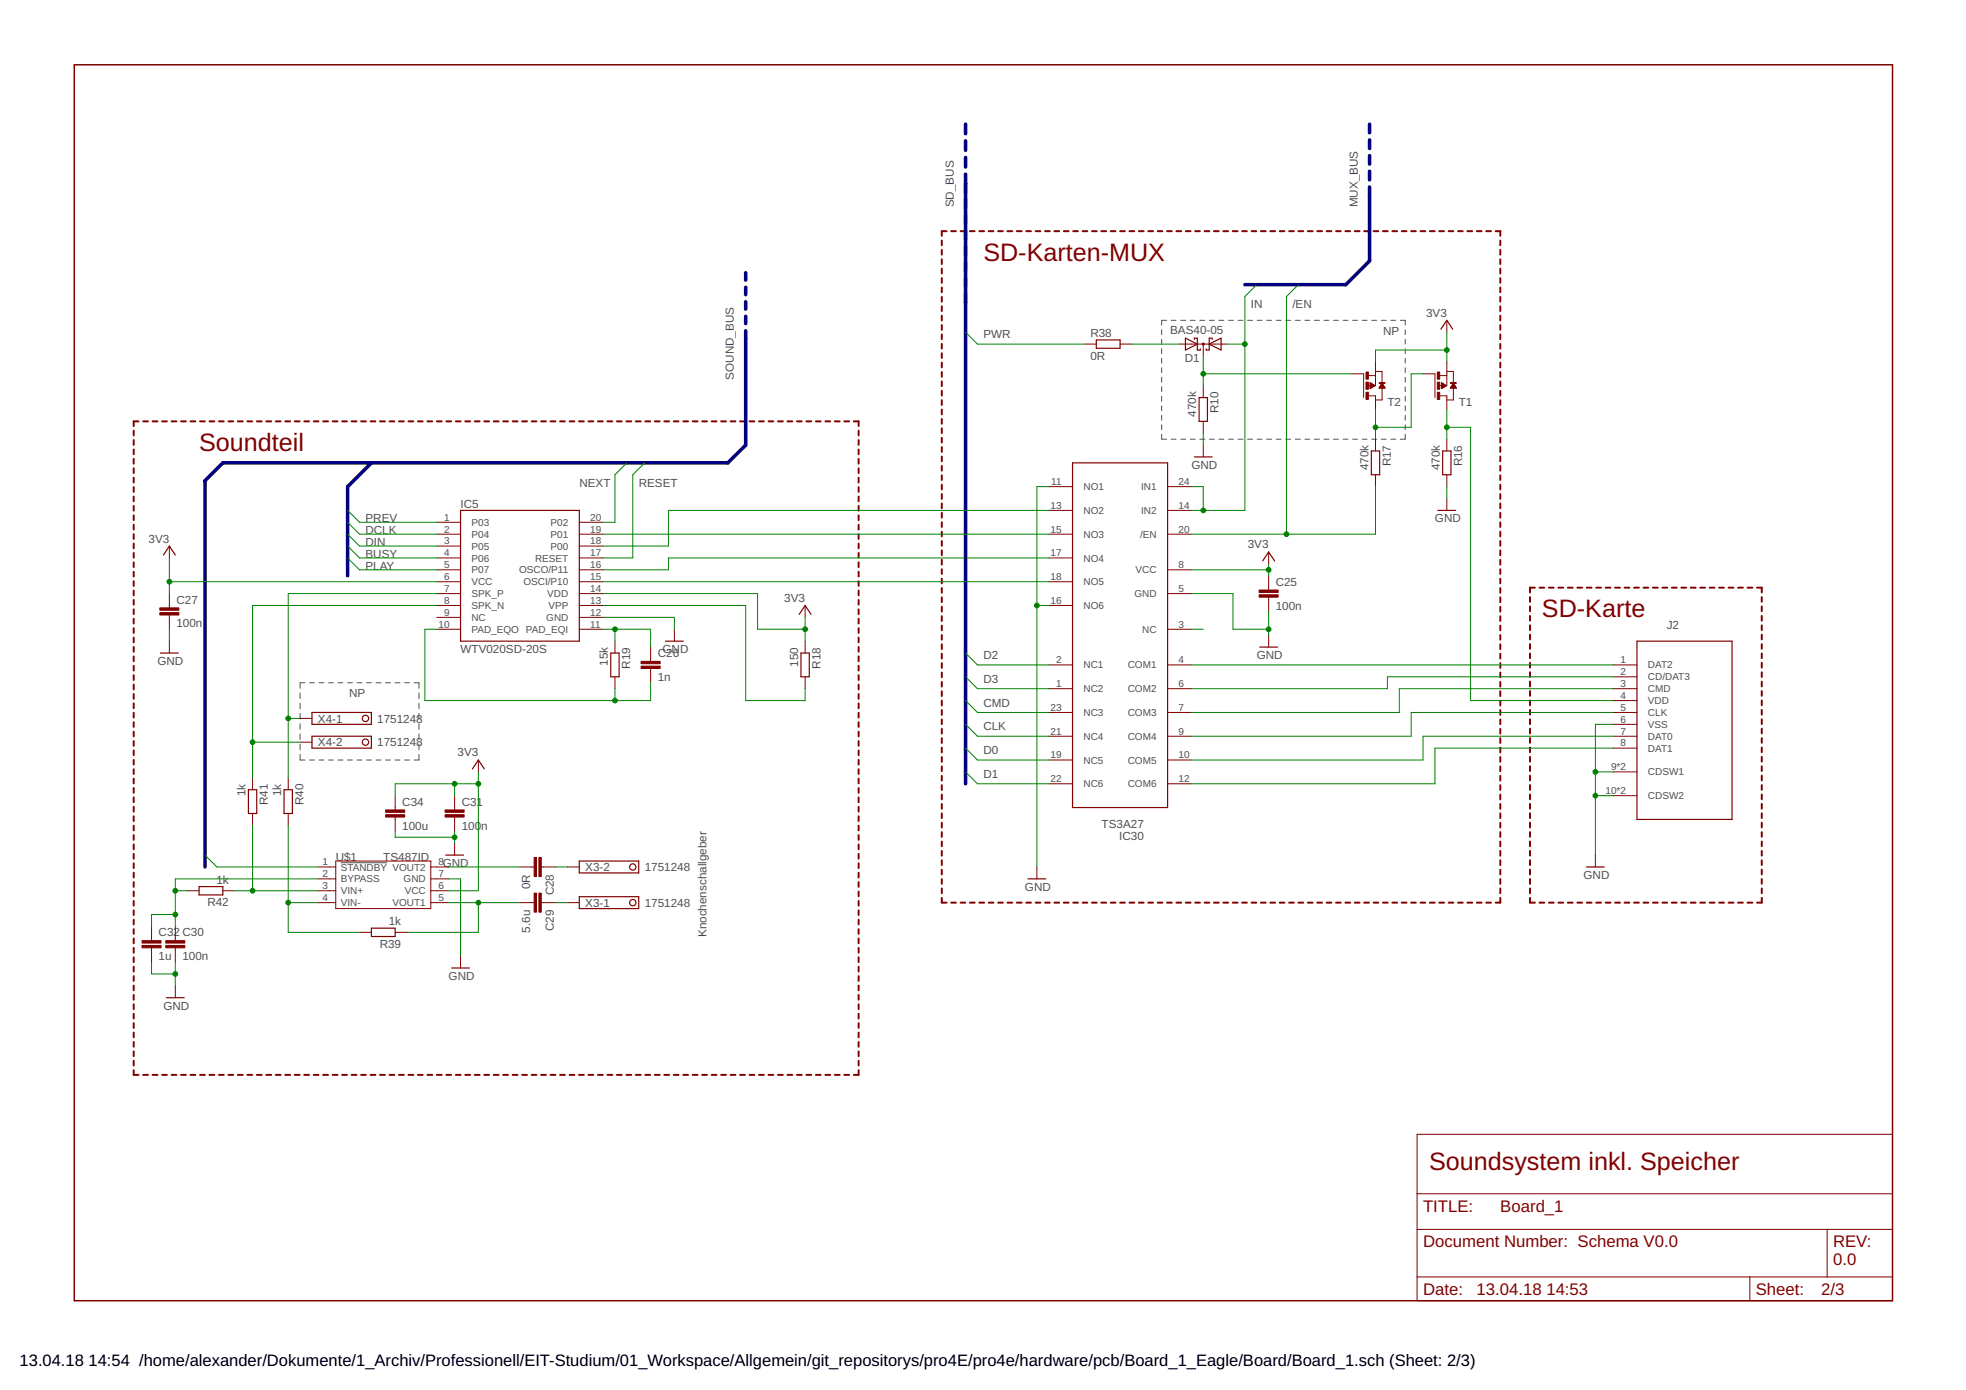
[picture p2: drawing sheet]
<svg xmlns="http://www.w3.org/2000/svg" width="420mm" height="297mm" viewBox="0 0 420 297" stroke-linecap="round" stroke-linejoin="round" font-family="sans-serif">
<g fill="none" stroke="#505050" stroke-width=".21">
<path d="M248.3 70.5v1M248.3 72.5v1M248.3 74.5v1.1M248.3 76.6v1M248.3 78.6v1M249.3 68.5h-1v1M250.3 68.5h1M252.3 68.5h1.1M254.4 68.5h1M256.4 68.5h1.1M258.5 68.5h1M260.5 68.5h1"/>
<path d="M262.6 68.5h1M264.6 68.5h1M266.6 68.5h1.1M268.7 68.5h1M270.7 68.5h1.1M272.8 68.5h1M274.8 68.5h1M276.8 68.5h1.1M278.9 68.5h1M280.9 68.5h1.1M283 68.5h1M285 68.5h1"/>
<path d="M287 68.5h1.1M289.1 68.5h1M291.1 68.5h1.1M293.2 68.5h1M295.2 68.5h1M297.2 68.5h1.1M299.3 68.5h1v1M300.3 70.5v1M300.3 72.5v1M300.3 74.5v1.1M300.3 76.6v1M300.3 78.6v1"/>
<path d="M248.3 80.6v1.1M248.3 82.7v1M248.3 84.7v1M248.3 86.7v1.1M248.3 88.8v1M248.3 90.8v1M248.3 92.8v1.1h1M250.3 93.9h1M252.3 93.9h1.1M254.4 93.9h1M256.4 93.9h1.1M258.5 93.9h1"/>
<path d="M260.5 93.9h1M262.6 93.9h1M264.6 93.9h1M266.6 93.9h1.1M268.7 93.9h1M270.7 93.9h1.1M272.8 93.9h1M274.8 93.9h1M276.8 93.9h1.1M278.9 93.9h1M280.9 93.9h1.1M283 93.9h1"/>
<path d="M285 93.9h1M287 93.9h1.1M289.1 93.9h1M291.1 93.9h1.1M293.2 93.9h1M295.2 93.9h1M297.2 93.9h1.1M300.3 80.6v1.1M300.3 82.7v1M300.3 84.7v1M300.3 86.7v1.1M300.3 88.8v1"/>
<path d="M300.3 90.8v1M300.3 92.8v1.1h-1M64.1 148.1v1.2M64.1 150.3v1.2M64.1 152.5v1.1M64.1 154.7v1.2M64.1 156.8v1.2M64.1 159v1.2M65.2 145.9h-1.1v1.2M66.2 145.9h1M68.2 145.9h1M70.2 145.9h1"/>
<path d="M72.2 145.9h1.1M74.3 145.9h1M76.3 145.9h1M78.3 145.9h1.1M80.4 145.9h1M82.4 145.9h1M84.4 145.9h1.1M86.5 145.9h1M88.5 145.9h1v1.2M89.5 148.1v1.2M89.5 150.3v1.2M89.5 152.5v1.1"/>
<path d="M89.5 154.7v1.2M89.5 156.8v1.2M89.5 159v1.2M64.1 161.2v1.2h1.1M66.2 162.4h1M68.2 162.4h1M70.2 162.4h1M72.2 162.4h1.1M74.3 162.4h1M76.3 162.4h1M78.3 162.4h1.1M80.4 162.4h1"/>
<path d="M82.4 162.4h1M84.4 162.4h1.1M86.5 162.4h1M89.5 161.2v1.2h-1M72.8 184.4h10"/>
</g>
<g fill="none" stroke="#800000" stroke-width=".42">
<path d="M201.3 51.4v1M201.3 53.4v1M201.3 55.4v1M201.3 57.4v1M201.3 59.4v1M202.3 49.4h-1v1M203.3 49.4h1M205.3 49.4h1M207.3 49.4h1M209.3 49.4h1M211.3 49.4h1M213.3 49.4h1"/>
<path d="M215.3 49.4h1M217.3 49.4h1M219.3 49.4h1M221.3 49.4h1M223.4 49.4h.9M225.3 49.4h1.1M227.4 49.4h1M229.4 49.4h1M231.4 49.4h1M233.4 49.4h1M235.4 49.4h1M237.4 49.4h1"/>
<path d="M239.4 49.4h1M241.4 49.4h1M243.4 49.4h1M245.4 49.4h1M247.4 49.4h1M249.4 49.4h1M251.4 49.4h1M253.4 49.4h1M255.4 49.4h1M257.5 49.4h.9M259.4 49.4h1.1M261.5 49.4h1"/>
<path d="M263.5 49.4h1M265.5 49.4h1M267.5 49.4h1M269.5 49.4h1M271.5 49.4h1M273.5 49.4h1M275.5 49.4h1M277.5 49.4h1M279.5 49.4h1M281.5 49.4h1M283.5 49.4h1M285.5 49.4h1"/>
<path d="M287.5 49.4h1M289.5 49.4h1.1M291.5 49.4h1M293.6 49.4h1M295.6 49.4h1M297.6 49.4h1M299.6 49.4h1M301.6 49.4h1M303.6 49.4h1M305.6 49.4h1M307.6 49.4h1M309.6 49.4h1"/>
<path d="M311.6 49.4h1M313.6 49.4h1M315.6 49.4h1M317.6 49.4h1M319.6 49.4h1v1M320.6 51.4v1M320.6 53.4v1M320.6 55.4v1M320.6 57.4v1M320.6 59.4v1M201.3 61.4v1M201.3 63.5v1"/>
<path d="M201.3 65.4v1.1M201.3 67.5v1M201.3 69.5v1M201.3 71.5v1M201.3 73.5v1M201.3 75.5v1M201.3 77.5v1M201.3 79.5v1M320.6 61.4v1M320.6 63.5v1M320.6 65.4v1.1M320.6 67.5v1"/>
<path d="M320.6 69.5v1M320.6 71.5v1M320.6 73.5v1M320.6 75.5v1M320.6 77.5v1M320.6 79.5v1M28.6 92v1M28.6 94v1.1M28.6 96.1v1M28.6 98.1v1M29.6 90h-1v1M30.6 90h1"/>
<path d="M32.6 90h1.1M34.6 90h1.1M36.7 90h1M38.7 90h1M40.7 90h1M42.8 90h1M44.8 90h1M46.8 90h1M48.8 90h1M50.8 90h1.1M52.9 90h1M54.9 90h1"/>
<path d="M56.9 90h1.1M58.9 90h1.1M61 90h1M63 90h1M65 90h1M67.1 90h1M69.1 90h1M71.1 90h1M73.1 90h1M75.1 90h1.1M77.2 90h1M79.2 90h1"/>
<path d="M81.2 90h1.1M83.2 90h1.1M85.3 90h1M87.3 90h1M89.3 90h1M91.4 90h1M93.4 90h1M95.4 90h1M97.4 90h1M99.4 90h1.1M101.5 90h1M103.5 90h1"/>
<path d="M105.5 90h1.1M107.5 90h1.1M109.6 90h1M111.6 90h1M113.6 90h1M115.7 90h1M117.7 90h1M119.7 90h1M121.7 90h1M123.7 90h1.1M125.8 90h1M127.8 90h1"/>
<path d="M129.8 90h1.1M131.8 90h1.1M133.9 90h1M135.9 90h1M137.9 90h1M140 90h1M142 90h1M144 90h1M146 90h1M148 90h1.1M150.1 90h1M152.1 90h1"/>
<path d="M154.1 90h1.1M156.1 90h1.1M158.2 90h1M160.2 90h1M162.2 90h1M164.3 90h1M166.3 90h1M168.3 90h1M170.3 90h1M172.3 90h1.1M174.4 90h1M176.4 90h1"/>
<path d="M178.4 90h1.1M180.4 90h1.1M182.5 90h1v1M183.5 92v1M183.5 94v1.1M183.5 96.1v1M183.5 98.1v1M201.3 81.5v1M201.3 83.5v1M201.3 85.5v1M201.3 87.5v1M201.3 89.5v1.1"/>
<path d="M201.3 91.5v1M201.3 93.6v1M201.3 95.5v1.1M201.3 97.6v1M201.3 99.6v1M320.6 81.5v1M320.6 83.5v1M320.6 85.5v1M320.6 87.5v1M320.6 89.5v1.1M320.6 91.5v1M320.6 93.6v1"/>
<path d="M320.6 95.5v1.1M320.6 97.6v1M320.6 99.6v1M28.6 100.1v1M28.6 102.1v1M28.6 104.1v1M28.6 106.1v1M28.6 108.1v1M28.6 110.1v1M28.6 112.1v1.1M28.6 114.2v1M28.6 116.2v1"/>
<path d="M28.6 118.2v1M183.5 100.1v1M183.5 102.1v1M183.5 104.1v1M183.5 106.1v1M183.5 108.1v1M183.5 110.1v1M183.5 112.1v1.1M183.5 114.2v1M183.5 116.2v1M183.5 118.2v1M201.3 101.6v1"/>
<path d="M201.3 103.6v1M201.3 105.6v1M201.3 107.6v1M201.3 109.6v1M201.3 111.6v1M201.3 113.6v1M201.3 115.6v1M201.3 117.6v1M201.3 119.6v1M320.6 101.6v1M320.6 103.6v1M320.6 105.6v1"/>
<path d="M320.6 107.6v1M320.6 109.6v1M320.6 111.6v1M320.6 113.6v1M320.6 115.6v1M320.6 117.6v1M320.6 119.6v1M28.6 120.2v1M28.6 122.2v1M28.6 124.2v1M28.6 126.2v1M28.6 128.2v1"/>
<path d="M28.6 130.2v1M28.6 132.2v1M28.6 134.2v1.1M28.6 136.2v1.1M28.6 138.3v1M183.5 120.2v1M183.5 122.2v1M183.5 124.2v1M183.5 126.2v1M183.5 128.2v1M183.5 130.2v1M183.5 132.2v1"/>
<path d="M183.5 134.2v1.1M183.5 136.2v1.1M183.5 138.3v1M201.3 121.6v1M201.3 123.7v1M201.3 125.7v1M201.3 127.7v1M201.3 129.7v1M201.3 131.7v1M201.3 133.7v1M201.3 135.7v1M201.3 137.7v1"/>
<path d="M201.3 139.7v1M320.6 121.6v1M320.6 123.7v1M320.6 125.7v1M320.6 127.7v1M320.6 129.7v1M320.6 131.7v1M320.6 133.7v1M320.6 135.7v1M320.6 137.7v1M320.6 139.7v1M327 127.6v1"/>
<path d="M327 129.6v1M327 131.6v1M327 133.6v1M327 135.6v1M327 137.6v1M327 139.7v1M328 125.6h-1v1M329 125.6h1M331 125.6h1M333.1 125.6h1M335.1 125.6h1M337.1 125.6h1"/>
<path d="M339.1 125.6h1M341.1 125.6h1.1M343.2 125.6h1M345.2 125.6h1M347.2 125.6h1M349.2 125.6h1M351.2 125.6h1.1M353.3 125.6h1M355.3 125.6h1M357.3 125.6h1M359.3 125.6h1M361.3 125.6h1.1"/>
<path d="M363.4 125.6h1M365.4 125.6h1M367.4 125.6h1M369.4 125.6h1.1M371.5 125.6h1M373.5 125.6h1M375.5 125.6h1v1M376.5 127.6v1M376.5 129.6v1M376.5 131.6v1M376.5 133.6v1M376.5 135.6v1"/>
<path d="M376.5 137.6v1M376.5 139.7v1M28.6 140.3v1M28.6 142.3v1M28.6 144.3v1M28.6 146.3v1M28.6 148.3v1M28.6 150.3v1M28.6 152.3v1.1M28.6 154.3v1M28.6 156.4v1M28.6 158.4v1"/>
<path d="M183.5 140.3v1M183.5 142.3v1M183.5 144.3v1M183.5 146.3v1M183.5 148.3v1M183.5 150.3v1M183.5 152.3v1.1M183.5 154.3v1M183.5 156.4v1M183.5 158.4v1M201.3 141.7v1M201.3 143.7v1"/>
<path d="M201.3 145.7v1M201.3 147.7v1M201.3 149.7v1M201.3 151.7v1.1M201.3 153.8v.9M201.3 155.8v1M201.3 157.8v1M201.3 159.8v1M320.6 141.7v1M320.6 143.7v1M320.6 145.7v1M320.6 147.7v1"/>
<path d="M320.6 149.7v1M320.6 151.7v1.1M320.6 153.8v.9M320.6 155.8v1M320.6 157.8v1M320.6 159.8v1M327 141.6v1.1M327 143.7v1M327 145.7v1M327 147.7v1M327 149.7v1M327 151.7v1"/>
<path d="M327 153.7v1M327 155.7v1M327 157.7v1M327 159.7v1M376.5 141.6v1.1M376.5 143.7v1M376.5 145.7v1M376.5 147.7v1M376.5 149.7v1M376.5 151.7v1M376.5 153.7v1M376.5 155.7v1"/>
<path d="M376.5 157.7v1M376.5 159.7v1M28.6 160.4v1M28.6 162.4v1M28.6 164.4v1M28.6 166.4v1M28.6 168.4v1M28.6 170.4v1M28.6 172.4v1M28.6 174.4v1.1M28.6 176.4v1.1M28.6 178.5v1"/>
<path d="M183.5 160.4v1M183.5 162.4v1M183.5 164.4v1M183.5 166.4v1M183.5 168.4v1M183.5 170.4v1M183.5 172.4v1M183.5 174.4v1.1M183.5 176.4v1.1M183.5 178.5v1M201.3 161.8v1M201.3 163.8v1"/>
<path d="M201.3 165.8v1M201.3 167.8v1M201.3 169.8v1M201.3 171.8v1M201.3 173.8v1M201.3 175.8v1M201.3 177.8v1M201.3 179.8v1M320.6 161.8v1M320.6 163.8v1M320.6 165.8v1M320.6 167.8v1"/>
<path d="M320.6 169.8v1M320.6 171.8v1M320.6 173.8v1M320.6 175.8v1M320.6 177.8v1M320.6 179.8v1M327 161.7v1.1M327 163.7v1.1M327 165.8v1M327 167.8v1M327 169.8v1M327 171.8v1"/>
<path d="M327 173.8v1M327 175.8v1M327 177.8v1M327 179.8v1M376.5 161.7v1.1M376.5 163.7v1.1M376.5 165.8v1M376.5 167.8v1M376.5 169.8v1M376.5 171.8v1M376.5 173.8v1M376.5 175.8v1"/>
<path d="M376.5 177.8v1M376.5 179.8v1M28.6 180.5v1M28.6 182.5v1M28.6 184.5v1M28.6 186.5v1M28.6 188.5v1M28.6 190.5v1M28.6 192.5v1M28.6 194.5v1M28.6 196.6v.9M28.6 198.6v1"/>
<path d="M183.5 180.5v1M183.5 182.5v1M183.5 184.5v1M183.5 186.5v1M183.5 188.5v1M183.5 190.5v1M183.5 192.5v1M183.5 194.5v1M183.5 196.6v.9M183.5 198.6v1M201.3 191.9v1h1M201.3 181.8v1.1"/>
<path d="M201.3 183.9v.9M201.3 185.9v1M201.3 187.9v1M201.3 189.9v1M203.3 192.9h1M205.3 192.9h1M207.3 192.9h1M209.3 192.9h1M211.3 192.9h1M213.3 192.9h1M215.3 192.9h1M217.3 192.9h1"/>
<path d="M219.3 192.9h1M221.3 192.9h1M223.4 192.9h.9M225.3 192.9h1.1M227.4 192.9h1M229.4 192.9h1M231.4 192.9h1M233.4 192.9h1M235.4 192.9h1M237.4 192.9h1M239.4 192.9h1M241.4 192.9h1"/>
<path d="M243.4 192.9h1M245.4 192.9h1M247.4 192.9h1M249.4 192.9h1M251.4 192.9h1M253.4 192.9h1M255.4 192.9h1M257.5 192.9h.9M259.4 192.9h1.1M261.5 192.9h1M263.5 192.9h1M265.5 192.9h1"/>
<path d="M267.5 192.9h1M269.5 192.9h1M271.5 192.9h1M273.5 192.9h1M275.5 192.9h1M277.5 192.9h1M279.5 192.9h1M281.5 192.9h1M283.5 192.9h1M285.5 192.9h1M287.5 192.9h1M289.5 192.9h1.1"/>
<path d="M291.5 192.9h1M293.6 192.9h1M295.6 192.9h1M297.6 192.9h1M299.6 192.9h1M301.6 192.9h1M303.6 192.9h1M305.6 192.9h1M307.6 192.9h1M309.6 192.9h1M311.6 192.9h1M313.6 192.9h1"/>
<path d="M315.6 192.9h1M317.6 192.9h1M320.6 181.8v1.1M320.6 183.9v.9M320.6 185.9v1M320.6 187.9v1M320.6 189.9v1M320.6 191.9v1h-1M327 191.9v1h1M327 181.8v1M327 183.8v1M327 185.8v1.1"/>
<path d="M327 187.9v1M327 189.9v1M329 192.9h1M331 192.9h1M333.1 192.9h1M335.1 192.9h1M337.1 192.9h1M339.1 192.9h1M341.1 192.9h1.1M343.2 192.9h1M345.2 192.9h1M347.2 192.9h1"/>
<path d="M349.2 192.9h1M351.2 192.9h1.1M353.3 192.9h1M355.3 192.9h1M357.3 192.9h1M359.3 192.9h1M361.3 192.9h1.1M363.4 192.9h1M365.4 192.9h1M367.4 192.9h1M369.4 192.9h1.1M371.5 192.9h1"/>
<path d="M373.5 192.9h1M376.5 191.9v1h-1M376.5 181.8v1M376.5 183.8v1M376.5 185.8v1.1M376.5 187.9v1M376.5 189.9v1M28.6 200.6v1M28.6 202.6v1M28.6 204.6v1M28.6 206.6v1M28.6 208.6v1"/>
<path d="M28.6 210.6v1M28.6 212.6v1M28.6 214.6v1M28.6 216.6v1.1M28.6 218.7v1M183.5 200.6v1M183.5 202.6v1M183.5 204.6v1M183.5 206.6v1M183.5 208.6v1M183.5 210.6v1M183.5 212.6v1"/>
<path d="M183.5 214.6v1M183.5 216.6v1.1M183.5 218.7v1M28.6 228.7v1h1M28.6 220.7v1M28.6 222.7v1M28.6 224.7v1M28.6 226.7v1M30.6 229.7h1M32.6 229.7h1.1M34.6 229.7h1.1M36.7 229.7h1"/>
<path d="M38.7 229.7h1M40.7 229.7h1M42.8 229.7h1M44.8 229.7h1M46.8 229.7h1M48.8 229.7h1M50.8 229.7h1.1M52.9 229.7h1M54.9 229.7h1M56.9 229.7h1.1M58.9 229.7h1.1M61 229.7h1"/>
<path d="M63 229.7h1M65 229.7h1M67.1 229.7h1M69.1 229.7h1M71.1 229.7h1M73.1 229.7h1M75.1 229.7h1.1M77.2 229.7h1M79.2 229.7h1M81.2 229.7h1.1M83.2 229.7h1.1M85.3 229.7h1"/>
<path d="M87.3 229.7h1M89.3 229.7h1M91.4 229.7h1M93.4 229.7h1M95.4 229.7h1M97.4 229.7h1M99.4 229.7h1.1M101.5 229.7h1M103.5 229.7h1M105.5 229.7h1.1M107.5 229.7h1.1M109.6 229.7h1"/>
<path d="M111.6 229.7h1M113.6 229.7h1M115.7 229.7h1M117.7 229.7h1M119.7 229.7h1M121.7 229.7h1M123.7 229.7h1.1M125.8 229.7h1M127.8 229.7h1M129.8 229.7h1.1M131.8 229.7h1.1M133.9 229.7h1"/>
<path d="M135.9 229.7h1M137.9 229.7h1M140 229.7h1M142 229.7h1M144 229.7h1M146 229.7h1M148 229.7h1.1M150.1 229.7h1M152.1 229.7h1M154.1 229.7h1.1M156.1 229.7h1.1M158.2 229.7h1"/>
<path d="M160.2 229.7h1M162.2 229.7h1M164.3 229.7h1M166.3 229.7h1M168.3 229.7h1M170.3 229.7h1M172.3 229.7h1.1M174.4 229.7h1M176.4 229.7h1M178.4 229.7h1.1M180.4 229.7h1.1M183.5 220.7v1"/>
<path d="M183.5 222.7v1M183.5 224.7v1M183.5 226.7v1M183.5 228.7v1h-1"/>
<circle cx="257.2" cy="73.5" r=".13"/>
</g>
<path d="M15.9 13.8h388.6v264.2h-388.6z" fill="none" stroke="#800000" stroke-width=".32"/>
<g fill="none" stroke="#800000" stroke-width=".21">
<path d="M231.8 73.5h2.5M239.4 73.5h2.5M252.1 73.5h10.1M257.2 73.5v2.6M288.9 79.9h2.5v5.1M294 77.3v5.1h-1.7M294 79.4h1.4v2.5M304.1 79.9h2.6v5.1M309.2 77.3v5.1h-1.6M309.2 68.5v2.5M309.2 79.4h1.4v2.5M257.2 82.4v2.6"/>
<path d="M257.2 90v2.6M257.2 95.1v2.5M292.4 80.3h1.6M292.4 84.6h1.6v2.9M292.8 83h.1M292.8 82.9h.3M292.8 82.8h.4M292.8 82.8h.5M292.8 82.7h.6M292.8 82.6h.7M292.8 82.6h.8M292.8 82.5h.9"/>
<path d="M292.8 82.4h1M292.8 82.3h.8M292.8 82.2h.7M292.8 82.1h.6M292.8 82.1h.5M292.8 82h.4M292.8 81.9h.3M292.8 81.9h.2M292.8 81.8h.1M292.8 81.8l1 .6-1 .7zM294 93.9v2.5M294.8 82.8h1.2"/>
<path d="M294.8 82.8h1.1M294.9 82.7h1M294.9 82.6h.9M295 82.6h.8M295 82.5h.7M295 82.4h.7M295.1 82.4h.6M295.1 82.3h.5M295.2 82.2h.4M295.2 82.1h.3M295.3 82.1h.2M295.3 82h.1"/>
<path d="M295.4 82.8v2.7h-1.4M295.4 81.9l.6 1h-1.3zM295.4 81.9h.1M307.7 80.3h1.5M307.7 84.6h1.5v2.9M308.1 81.8l1 .6-1 .7zM308.1 83h.1M308.1 82.9h.2M308.1 82.8h.3M308.1 82.8h.4M308.1 82.7h.5M308.1 82.6h.6"/>
<path d="M308.1 82.6h.7M308.1 82.5h.8M308.1 82.4h.9M308.1 82.3h.8M308.1 82.2h.7M308.1 82.1h.6M308.1 82.1h.4M308.1 82h.3M308.1 81.9h.2M308.1 81.9h.1M308.1 81.8h.1M309.2 93.9v2.5"/>
<path d="M310 82.8h1.2M310.1 82.8h1M310.1 82.7h1M310.2 82.6h.9M310.2 82.6h.8M310.2 82.5h.8M310.3 82.4h.6M310.4 82.3h.4M310.4 82.2h.4M310.5 82.1h.2M310.5 82h.2M310.6 82.8v2.7h-1.4"/>
<path d="M310.6 81.9l.6 1h-1.2zM310.6 81.9h.1M36.2 116.7v2.5M93.3 114.2h5.1M93.3 119.2h5.1M93.3 111.6h5.1M93.3 116.7h5.1M123.8 114.2h5.1M123.8 119.2h5.1M123.8 111.6h5.1M123.8 116.7h5.1M224.1 104h5.1"/>
<path d="M224.1 109.1h5.1M224.1 114.2h5.1M224.1 119.2h5.1M249.5 104h5.1M249.5 109.1h5.1M249.5 114.2h5.1M271.1 118v2.5M294 101.5v2.5M309.2 101.5v2.5M309.2 106.5v2.6M36.2 126.9v3M36.2 131.4v3.1"/>
<path d="M36.2 137v2.6M93.3 124.3h5.1M93.3 129.4h5.1M93.3 134.5h5.1M93.3 126.9h5.1M93.3 121.8h5.1M93.3 131.9h5.1M123.8 124.3h5.1M123.8 129.4h5.1M123.8 134.5h5.1M123.8 126.9h5.1M123.8 121.8h5.1"/>
<path d="M123.8 131.9h5.1M131.4 137v2.6M139 138.3v3M144.1 134.5v2.5M172.1 129.4v2.5M172.1 137v2.6M224.1 124.3h5.1M224.1 129.4h5.1M249.5 134.5h5.1M249.5 126.9h5.1M249.5 121.8h5.1M271.1 123v3.1"/>
<path d="M271.1 127.6v3.1M271.1 135.7v2.6M64.1 153.5h2.6M64.1 158.6h2.6M131.4 144.6v2.6M139 142.9v3M172.1 144.6v2.6M224.1 142.1h5.1M224.1 147.2h5.1M224.1 152.3h5.1M224.1 157.3h5.1M249.5 142.1h5.1"/>
<path d="M249.5 147.2h5.1M249.5 152.3h5.1M249.5 157.3h5.1M344.8 142.1h5M344.8 147.2h5M344.8 152.3h5M344.8 157.3h5M344.8 144.6h5M344.8 149.7h5M344.8 154.8h5M344.8 159.9h5M54 166.2v2.6"/>
<path d="M54 173.8v2.6M61.6 166.2v2.6M61.6 173.8v2.6M84.5 170v3.1M84.5 174.6v3.1M97.2 170v3.1M97.2 174.6v3.1M102.2 162.4v2.6M224.1 162.4h5.1M224.1 167.5h5.1M249.5 162.4h5.1M249.5 167.5h5.1"/>
<path d="M344.8 165h5M344.8 170h5M32.4 198v3M37.5 198v3M40 190.4h2.5M47.6 190.4h2.6M67.9 192.9h3.9M67.9 185.3h3.9M67.9 187.8h3.9M67.9 190.4h3.9M71.8 184h20.3v10.2h-20.3zM76.8 199.2h2.6"/>
<path d="M84.5 199.2h2.5M92.1 192.9h3.8M92.1 185.3h3.8M92.1 187.8h3.8M92.1 190.4h3.8M97.2 180.2v2.5M111.1 192.9h3.1M111.1 185.3h3.1M115.7 192.9h3M115.7 185.3h3M121.3 192.9h2.5M121.3 185.3h2.5"/>
<path d="M221.6 185.3v2.5M341 182.7v2.6M32.4 202.5v3.1M37.5 202.5v3.1M37.5 210.7v2.5M98.4 204.3v2.6M302.9 242.4h101.6v35.6h-101.6zM302.9 255.1h101.6M302.9 262.7h101.6M302.9 272.9h101.6M374 272.9v5.1M390.5 262.7v10.2"/>
</g>
<g fill="none" stroke="#800000" stroke-width=".25">
<path d="M234.3 72.6h5.1v1.8h-5.1zM253.3 72.3l2.6 1.2-2.6 1.3zM255.2 72.5v-.2h.7v2.5h.6v-.3M258.4 73.5l2.6-1.2v2.5zM259.1 72.5v-.2h-.7v2.5h-.6v-.3M307.9 70.4l1.3-1.9 1.3 1.9M229.2 98.9h20.3v73.7h-20.3zM255.2 97.6h3.9M256.3 85h1.7v5h-1.7zM293.1 96.4h1.8v5.1h-1.8zM308.3 96.4h1.8v5.1h-1.8zM34.9 118.6l1.3-1.9 1.3 1.9"/>
<path d="M98.4 109.1h25.4v27.9h-25.4zM269.9 119.9l1.2-1.9 1.3 1.9M307.3 109.1h3.8M34.3 139.6h3.8M130.5 139.6h1.8v5h-1.8zM142.2 137h3.8M170.8 131.3l1.3-1.9 1.2 1.9M171.2 139.6h1.8v5h-1.8zM269.2 138.3h3.8M349.8 137h20.4v38.1h-20.4zM66.7 152.3h12.7v2.5h-12.7zM66.7 157.3h12.7v2.6h-12.7z"/>
<path d="M53.1 168.8h1.8v5h-1.8zM60.7 168.8h1.8v5h-1.8zM101 164.3l1.2-1.9 1.3 1.9M42.5 189.5h5.1v1.7h-5.1zM79.4 198.4h5.1v1.7h-5.1zM95.2 182.7h3.9M123.8 184h12.7v2.5h-12.7zM123.8 191.6h12.7v2.6h-12.7zM219.7 187.8h3.8M339 185.3h3.9M35.6 213.2h3.8M96.5 206.9h3.8"/>
<circle cx="78.1" cy="153.5" r=".68"/>
<circle cx="78.1" cy="158.6" r=".68"/>
<circle cx="135.2" cy="192.9" r=".68"/>
<circle cx="135.2" cy="185.3" r=".68"/>
</g>
<g fill="#800000" stroke="#800000" stroke-width=".21">
<path d="M307.2 83.8h.5v1.5h-.5z"/>
<path d="M307.2 81.7h.5v1.5h-.5z"/>
<path d="M307.2 79.5h.5v1.5h-.5z"/>
<path d="M310 81.8h1.2v.1h-1.2z"/>
<path d="M291.9 83.8h.5v1.5h-.5z"/>
<path d="M291.9 81.7h.5v1.5h-.5z"/>
<path d="M291.9 79.5h.5v1.5h-.5z"/>
<path d="M294.7 81.8h1.3v.1h-1.3z"/>
<path d="M269.1 127.1h4.1v.5h-4.1z"/>
<path d="M269.1 126.1h4.1v.5h-4.1z"/>
<path d="M137 142.3h4.1v.6h-4.1z"/>
<path d="M137 141.3h4.1v.5h-4.1z"/>
<path d="M34.2 130.9h4v.5h-4z"/>
<path d="M34.2 129.9h4v.5h-4z"/>
<path d="M114.2 183.2h.5v4.1h-.5z"/>
<path d="M115.2 183.2h.5v4.1h-.5z"/>
<path d="M114.2 190.9h.5v4h-.5z"/>
<path d="M115.2 190.9h.5v4h-.5z"/>
<path d="M35.4 202h4.1v.5h-4.1z"/>
<path d="M35.4 201h4.1v.5h-4.1z"/>
<path d="M95.1 174.1h4.1v.5h-4.1z"/>
<path d="M95.1 173.1h4.1v.5h-4.1z"/>
<path d="M30.4 202h4v.5h-4z"/>
<path d="M30.4 201h4v.5h-4z"/>
<path d="M82.4 174.1h4.1v.5h-4.1z"/>
<path d="M82.4 173.1h4.1v.5h-4.1z"/>
</g>
<g fill="none" stroke="#000080" stroke-width=".76">
<path d="M206.4 26.5v2.1M206.4 30.1v2M206.4 33.7v2M206.4 37.2v130.3M292.7 40v15.8l-5.1 5h-21.6M292.7 26.5v1.9M292.7 29.9v1.8M292.7 33.3v1.8M292.7 36.6v1.8M159.4 58.3v1.6M159.4 70.7v24.4l-3.8 3.8h-108l-3.8 3.8v82.6M159.4 61.4v1.6"/>
<path d="M159.4 64.5v1.6M159.4 67.6v1.6M79.4 98.9l-5.1 5.1v19"/>
</g>
<g fill="none" stroke="#008000" stroke-width=".21">
<path d="M206.4 71l2.5 2.5h22.9M241.9 73.5h10.2M257.2 76.1v6.3M257.2 79.9h31.7M262.2 73.5h3.8M268.6 60.8l-2.6 2.6v45.7h-11.4M277.5 60.8l-2.6 2.6v50.8M304.1 79.9h-2.5v11.4h-7.6M309.2 71v6.3M309.2 74.8h-15.2v2.5M134 98.9l-2.6 2.6v10.1h-2.5M137.8 98.9l-2.6 2.6v17.7h-6.3"/>
<path d="M257.2 92.6v2.5M294 87.5v6.4M309.2 87.5v6.4M309.2 91.3h5.1v58.4h30.5M36.2 119.2v7.7M74.3 114.2l2.5 2.5h16.5M74.3 119.2l2.5 2.6h16.5M74.3 109.1l2.5 2.5h16.5M74.3 111.6l2.5 2.6h16.5M74.3 116.7l2.5 2.5h16.5M128.9 114.2h95.2M224.1 109.1h-81.2v7.6h-14"/>
<path d="M224.1 119.2h-81.2v2.6h-14M224.1 104h-2.5v81.3M254.6 104h2.6v5.1M294 104v10.2h-39.4M309.2 104v2.5M36.2 124.3h57.1M36.2 134.5v2.5M93.3 134.5h-2.5v15.2h48.2v-3.8M93.3 126.9h-31.7v39.3M93.3 129.4h-39.3v36.8M128.9 124.3h95.2M128.9 129.4h30.5v20.3h12.7v-2.5"/>
<path d="M128.9 134.5h10.1v3.8M128.9 126.9h33v7.6h10.2M128.9 131.9h15.2v2.6M131.4 134.5v2.5M172.1 131.9v5.1M206.4 139.6l2.5 2.5h15.2M221.6 129.4h2.5M254.6 134.5h2.6M254.6 126.9h8.9v7.6h7.6M254.6 121.8h16.5M271.1 120.5v2.5M271.1 130.7v5"/>
<path d="M54 158.6h10.1M61.6 153.5h2.5M131.4 147.2v2.5M206.4 154.8l2.5 2.5h15.2M206.4 159.9l2.5 2.5h15.2M206.4 144.6l2.5 2.6h15.2M206.4 149.7l2.5 2.6h15.2M254.6 142.1h90.2M344.8 152.3h-43.2v5h-47M344.8 157.3h-40.7v5.1h-49.5M344.8 144.6h-48.3v2.6h-41.9M344.8 147.2h-45.8v5.1h-44.4"/>
<path d="M344.8 159.9h-38.1v7.6h-52.1M344.8 154.8h-3.8v27.9M54 176.4v14M61.6 176.4v22.8h15.2M84.5 177.7v1.2h12.7M97.2 167.5v2.5M97.2 177.7v2.5M102.2 165v25.4h-6.3M102.2 167.5h-17.7v2.5M206.4 165l2.5 2.5h15.2M341 165h3.8M341 170h3.8"/>
<path d="M37.5 190.4h2.5M37.5 195.4h-5.1v2.6M43.8 182.7l2.6 2.6h21.5M50.2 190.4h17.7M61.6 192.9h6.3M67.9 187.8h-30.4v10.2M95.9 187.8h2.5v16.5M95.9 192.9h15.2M95.9 185.3h15.2M102.2 192.9v6.3h-15.2M118.7 192.9h2.6M118.7 185.3h2.6"/>
<path d="M32.4 205.6v2.5h5.1M37.5 205.6v5.1"/>
</g>
<g fill="#008000" stroke="#008000" stroke-width=".21">
<circle cx="36.2" cy="124.3" r=".51"/>
<circle cx="172.1" cy="134.5" r=".51"/>
<circle cx="309.2" cy="74.8" r=".51"/>
<circle cx="271.1" cy="121.8" r=".51"/>
<circle cx="102.2" cy="167.5" r=".51"/>
<circle cx="97.2" cy="167.5" r=".51"/>
<circle cx="341" cy="170" r=".51"/>
<circle cx="341" cy="165" r=".51"/>
<circle cx="221.6" cy="129.4" r=".51"/>
<circle cx="271.1" cy="134.5" r=".51"/>
<circle cx="37.5" cy="208.1" r=".51"/>
<circle cx="97.2" cy="178.9" r=".51"/>
<circle cx="131.4" cy="134.5" r=".51"/>
<circle cx="61.6" cy="153.5" r=".51"/>
<circle cx="54" cy="158.6" r=".51"/>
<circle cx="131.4" cy="149.7" r=".51"/>
<circle cx="309.2" cy="91.3" r=".51"/>
<circle cx="294" cy="91.3" r=".51"/>
<circle cx="257.2" cy="109.1" r=".51"/>
<circle cx="266" cy="73.5" r=".51"/>
<circle cx="274.9" cy="114.2" r=".51"/>
<circle cx="257.2" cy="79.9" r=".51"/>
<circle cx="102.2" cy="192.9" r=".51"/>
<circle cx="37.5" cy="190.4" r=".51"/>
<circle cx="37.5" cy="195.4" r=".51"/>
<circle cx="61.6" cy="192.9" r=".51"/>
<circle cx="54" cy="190.4" r=".51"/>
</g>
<g font-size="5.4" fill="#800000">
<text x="210.2" y="55.7">SD-Karten-MUX</text>
<text x="42.5" y="96.4">Soundteil</text>
<text x="329.5" y="131.9">SD-Karte</text>
<text x="305.4" y="250">Soundsystem inkl. Speicher</text>
</g>
<g font-size="3.6" fill="#800000">
<text x="304.1" y="258.9">TITLE:</text>
<text x="320.6" y="258.9">Board_1</text>
<text x="304.1" y="266.5">Document Number: Schema V0.0</text>
<text x="391.8" y="266.5">REV:</text>
<text x="391.8" y="270.3">0.0</text>
<text x="304.1" y="276.7">Date:</text>
<text x="315.6" y="276.7">13.04.18</text>
<text x="330.5" y="276.7">14:53</text>
<text x="375.2" y="276.7">Sheet:</text>
<text x="389.2" y="276.7">2/3</text>
</g>
<g font-size="3.5">
<text x="4.2" y="291.8">13.04.18</text>
<text x="18.9" y="291.8">14:54 /home/alexander/Dokumente/1_Archiv/Professionell/EIT-Studium/01_Workspace/Allgemein/git_repositorys/pro4E/pro4e/hardware/pcb/Board_1_Eagle/Board/Board_1.sch (Sheet: 2/3)</text>
</g>
<g font-size="2.5" fill="#505050">
<text x="203.8" y="44.3" transform="rotate(-90 203.8 44.3)">SD_BUS</text>
<text x="290.2" y="44.3" transform="rotate(-90 290.2 44.3)">MUX_BUS</text>
<text x="267.3" y="65.9">IN</text>
<text x="276.2" y="65.9">/EN</text>
<text x="250.1" y="71.3">BAS40-05</text>
<text x="295.6" y="71.5">NP</text>
<text x="304.8" y="67.7">3V3</text>
<text x="210.2" y="72.3">PWR</text>
<text x="233" y="76.8">0R</text>
<text x="233" y="72">R38</text>
<text x="253.2" y="77.3">D1</text>
<text x="156.8" y="81.1" transform="rotate(-90 156.8 81.1)">SOUND_BUS</text>
<text x="255.6" y="89.1" transform="rotate(-90 255.6 89.1)">470k</text>
<text x="260.4" y="88.3" transform="rotate(-90 260.4 88.3)">R10</text>
<text x="296.5" y="86.7">T2</text>
<text x="311.8" y="86.7">T1</text>
<text x="254.6" y="100.2">GND</text>
<text x="292.4" y="100.5" transform="rotate(-90 292.4 100.5)">470k</text>
<text x="297.2" y="99.7" transform="rotate(-90 297.2 99.7)">R17</text>
<text x="307.7" y="100.5" transform="rotate(-90 307.7 100.5)">470k</text>
<text x="312.5" y="99.7" transform="rotate(-90 312.5 99.7)">R16</text>
<text x="123.8" y="104">NEXT</text>
<text x="136.5" y="104">RESET</text>
<text x="78.1" y="111.6">PREV</text>
<text x="98.4" y="108.6">IC5</text>
<text x="306.7" y="111.6">GND</text>
<text x="31.7" y="115.9">3V3</text>
<text x="78.1" y="114.2">DCLK</text>
<text x="78.1" y="119.2">BUSY</text>
<text x="78.1" y="116.7">DIN</text>
<text x="266.7" y="117.2">3V3</text>
<text x="78.1" y="121.8">PLAY</text>
<text x="272.6" y="125.2">C25</text>
<text x="37.7" y="129">C27</text>
<text x="167.6" y="128.6">3V3</text>
<text x="272.6" y="130.3">100n</text>
<text x="37.7" y="134.1">100n</text>
<text x="356.2" y="134.5">J2</text>
<text x="33.7" y="142.1">GND</text>
<text x="98.4" y="139.6">WTV020SD-20S</text>
<text x="129.9" y="142.3" transform="rotate(-90 129.9 142.3)">15k</text>
<text x="134.7" y="142.9" transform="rotate(-90 134.7 142.9)">R19</text>
<text x="140.6" y="140.4">C26</text>
<text x="141.6" y="139.6">GND</text>
<text x="170.5" y="142.5" transform="rotate(-90 170.5 142.5)">150</text>
<text x="175.3" y="142.9" transform="rotate(-90 175.3 142.9)">R18</text>
<text x="210.2" y="140.8">D2</text>
<text x="268.6" y="140.8">GND</text>
<text x="74.6" y="149">NP</text>
<text x="140.6" y="145.5">1n</text>
<text x="210.2" y="145.9">D3</text>
<text x="67.9" y="154.4">X4-1</text>
<text x="80.6" y="154.4">1751248</text>
<text x="210.2" y="151">CMD</text>
<text x="67.9" y="159.5">X4-2</text>
<text x="80.6" y="159.5">1751248</text>
<text x="97.8" y="161.6">3V3</text>
<text x="210.2" y="156.1">CLK</text>
<text x="210.2" y="161.1">D0</text>
<text x="210.2" y="166.2">D1</text>
<text x="52.4" y="170.1" transform="rotate(-90 52.4 170.1)">1k</text>
<text x="57.2" y="172.1" transform="rotate(-90 57.2 172.1)">R41</text>
<text x="60.1" y="170.1" transform="rotate(-90 60.1 170.1)">1k</text>
<text x="64.9" y="172.1" transform="rotate(-90 64.9 172.1)">R40</text>
<text x="86" y="172.2">C34</text>
<text x="98.7" y="172.2">C31</text>
<text x="86" y="177.3">100u</text>
<text x="98.7" y="177.3">100</text>
<text x="102.8" y="177.3">n</text>
<text x="235.4" y="176.9">TS3A27</text>
<text x="239.2" y="179.4">IC30</text>
<text x="71.7" y="184">U$1</text>
<text x="81.9" y="184">TS487ID</text>
<text x="94.6" y="185.3">GND</text>
<text x="46.2" y="188.8">1k</text>
<text x="113.3" y="190" transform="rotate(-90 113.3 190)">0R</text>
<text x="118.4" y="191.4" transform="rotate(-90 118.4 191.4)">C28</text>
<text x="125.1" y="186.2">X3-2</text>
<text x="137.8" y="186.2">1751248</text>
<text x="219.1" y="190.3">GND</text>
<text x="338.4" y="187.8">GND</text>
<text x="44.3" y="193.6">R42</text>
<text x="83.1" y="197.7">1k</text>
<text x="125.1" y="193.8">X3-1</text>
<text x="137.8" y="193.8">1751248</text>
<text x="33.9" y="200.1">C32 C30</text>
<text x="81.1" y="202.5">R39</text>
<text x="113.3" y="199.3" transform="rotate(-90 113.3 199.3)">5.6u</text>
<text x="118.4" y="199" transform="rotate(-90 118.4 199)">C29</text>
<text x="151" y="200.3" transform="rotate(-90 151 200.3)">Knochenschallgeber</text>
<text x="33.9" y="205.2">1u</text>
<text x="39" y="205.2">100n</text>
<text x="95.9" y="209.4">GND</text>
<text x="34.9" y="215.7">GND</text>
</g>
<g font-size="2.1" fill="#505050">
<text x="224.7" y="103.6">11</text>
<text x="231.5" y="104.8">NO1</text>
<text x="243.9" y="104.8">IN1</text>
<text x="251.9" y="103.6">24</text>
<text x="94.9" y="111.3">1</text>
<text x="94.9" y="113.8">2</text>
<text x="100.8" y="112.4">P03</text>
<text x="117.7" y="112.4">P02</text>
<text x="126.1" y="113.8">19</text>
<text x="126.1" y="111.3">20</text>
<text x="224.5" y="108.7">13</text>
<text x="224.5" y="113.8">15</text>
<text x="231.5" y="109.8">NO2</text>
<text x="243.9" y="109.8">IN2</text>
<text x="251.9" y="113.8">20</text>
<text x="251.9" y="108.7">14</text>
<text x="94.9" y="116.3">3</text>
<text x="94.9" y="118.9">4</text>
<text x="100.8" y="114.9">P04</text>
<text x="100.8" y="117.5">P05</text>
<text x="117.7" y="117.5">P00</text>
<text x="117.7" y="114.9">P01</text>
<text x="126.1" y="118.9">17</text>
<text x="126.1" y="116.3">18</text>
<text x="224.5" y="118.9">17</text>
<text x="231.5" y="114.9">NO3</text>
<text x="243.6" y="114.9">/EN</text>
<text x="94.9" y="121.4">5</text>
<text x="94.9" y="124">6</text>
<text x="100.8" y="120">P06</text>
<text x="100.8" y="122.5">P07</text>
<text x="100.8" y="125.1">VCC</text>
<text x="110.9" y="122.5">OSCO/P11</text>
<text x="111.8" y="125.1">OSCI/P10</text>
<text x="114.3" y="120">RESET</text>
<text x="126.1" y="124">15</text>
<text x="126.1" y="121.4">16</text>
<text x="224.5" y="124">18</text>
<text x="231.5" y="120">NO4</text>
<text x="231.5" y="125.1">NO5</text>
<text x="242.7" y="122.5">VCC</text>
<text x="251.9" y="121.4">8</text>
<text x="94.9" y="126.5">7</text>
<text x="94.9" y="129">8</text>
<text x="94.9" y="131.6">9</text>
<text x="100.8" y="127.6">SPK_P</text>
<text x="100.8" y="130.2">SPK_N</text>
<text x="117" y="127.6">VDD</text>
<text x="117.2" y="130.2">VPP</text>
<text x="126.1" y="131.6">12</text>
<text x="126.1" y="129">13</text>
<text x="126.1" y="126.5">14</text>
<text x="224.5" y="129">16</text>
<text x="231.5" y="130.2">NO6</text>
<text x="242.4" y="127.6">GND</text>
<text x="251.9" y="126.5">5</text>
<text x="93.7" y="134.1">10</text>
<text x="100.8" y="132.7">NC</text>
<text x="100.8" y="135.2">PAD_EQO PAD_EQI</text>
<text x="116.7" y="132.7">GND</text>
<text x="126.1" y="134.1">11</text>
<text x="244.1" y="135.2">NC</text>
<text x="251.9" y="134.1">3</text>
<text x="225.7" y="141.7">2</text>
<text x="231.5" y="142.9">NC1</text>
<text x="241" y="142.9">COM1</text>
<text x="251.9" y="141.7">4</text>
<text x="346.3" y="141.7">1</text>
<text x="352.2" y="142.9">DAT2</text>
<text x="225.7" y="146.8">1</text>
<text x="231.5" y="147.9">NC2</text>
<text x="241" y="147.9">COM2</text>
<text x="251.9" y="146.8">6</text>
<text x="346.3" y="144.3">2</text>
<text x="346.3" y="146.8">3</text>
<text x="346.3" y="149.4">4</text>
<text x="352.2" y="145.4">CD/DAT3</text>
<text x="352.2" y="147.9">CMD</text>
<text x="224.5" y="151.9">23</text>
<text x="231.5" y="153">NC3</text>
<text x="241" y="153">COM3</text>
<text x="251.9" y="151.9">7</text>
<text x="346.3" y="151.9">5</text>
<text x="346.3" y="154.4">6</text>
<text x="352.2" y="150.5">VDD</text>
<text x="352.2" y="153">CLK</text>
<text x="352.2" y="155.6">VSS</text>
<text x="224.5" y="157">21</text>
<text x="231.5" y="158.1">NC4</text>
<text x="241" y="158.1">COM4</text>
<text x="251.9" y="157">9</text>
<text x="346.3" y="157">7</text>
<text x="346.3" y="159.5">8</text>
<text x="352.2" y="158.1">DAT0</text>
<text x="352.2" y="160.6">DAT1</text>
<text x="224.5" y="162.1">19</text>
<text x="224.5" y="167.1">22</text>
<text x="231.5" y="163.2">NC5</text>
<text x="241" y="163.2">COM5</text>
<text x="251.9" y="162.1">10</text>
<text x="251.9" y="167.1">12</text>
<text x="344.3" y="164.6">9*2</text>
<text x="352.2" y="165.7">CDSW1</text>
<text x="231.5" y="168.3">NC6</text>
<text x="241" y="168.3">COM6</text>
<text x="343.1" y="169.7">10*2</text>
<text x="352.2" y="170.8">CDSW2</text>
<text x="68.9" y="184.9">1</text>
<text x="93.7" y="184.9">8</text>
<text x="68.9" y="187.5">2</text>
<text x="68.9" y="190">3</text>
<text x="72.8" y="186">STANDBY VOUT2</text>
<text x="72.8" y="188.6">BYPASS</text>
<text x="72.8" y="191.1">VIN+</text>
<text x="86.3" y="188.6">GND</text>
<text x="86.5" y="191.1">VCC</text>
<text x="93.7" y="190">6</text>
<text x="93.7" y="187.5">7</text>
<text x="68.9" y="192.5">4</text>
<text x="72.8" y="193.6">VIN-</text>
<text x="83.9" y="193.6">VOUT1</text>
<text x="93.7" y="192.5">5</text>
</g>
</svg>
